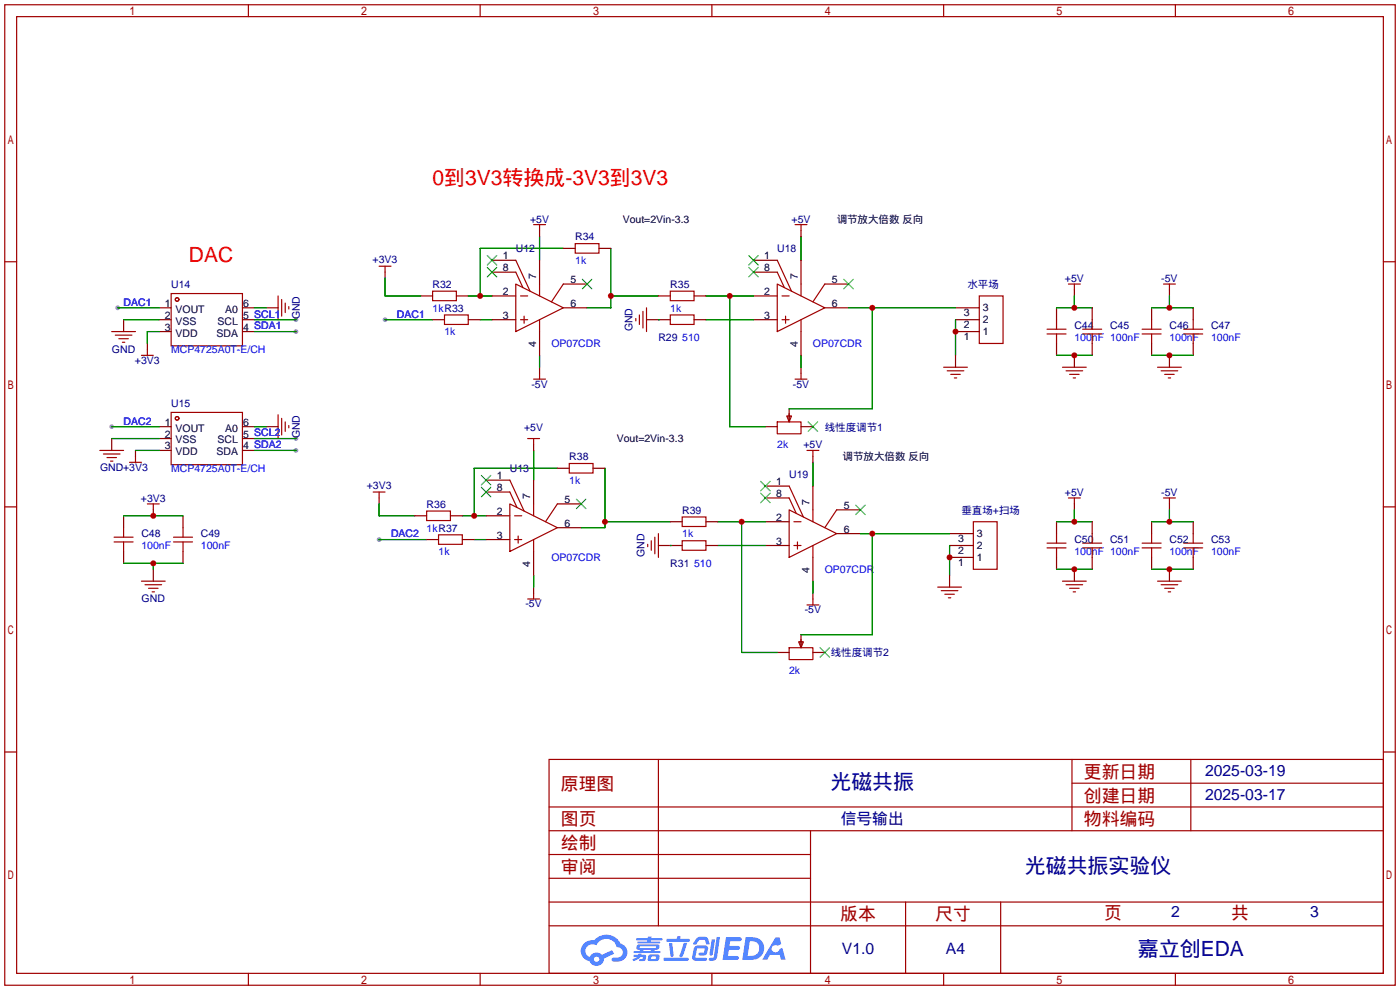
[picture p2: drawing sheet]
<svg xmlns="http://www.w3.org/2000/svg" width="299mm" height="212mm" viewBox="0 0 299 212" stroke-linecap="round" stroke-linejoin="round" font-family="sans-serif">
<g fill="#999">
<circle cx="82.3" cy="68.3" r=".51"/>
<circle cx="81" cy="115.3" r=".51"/>
<circle cx="25.1" cy="65.8" r=".51"/>
<circle cx="23.9" cy="91.2" r=".51"/>
<circle cx="63.2" cy="68.3" r=".51"/>
<circle cx="63.2" cy="70.9" r=".51"/>
<circle cx="63.2" cy="93.7" r=".51"/>
<circle cx="63.2" cy="96.3" r=".51"/>
</g>
<g fill="none" stroke="#a10000" stroke-width=".25">
<path d="M1 1h297.2v209.6h-297.2zM3.6 3.6h292.1v204.4h-292.1zM53.1 1v2.6M102.6 1v2.6M152.1 1v2.6M201.7 1v2.6M251.2 1v2.6M1 55.9h2.6M295.7 55.9h2.5M1 108.3h2.6M295.7 108.3h2.5M1 160.7h2.6"/>
<path d="M117.3 162.3h178.4v45.7h-178.4zM117.3 177.5h178.4M117.3 172.5h178.4M140.7 162.3v35.6M173.2 177.5v30.5M229.1 162.3v15.2M229.1 167.4h66.6M254.5 162.3v15.2M295.7 160.7h2.5M117.3 182.6h55.9M117.3 197.9h178.4M117.3 192.8h178.4"/>
<path d="M117.3 187.7h55.9M193.5 192.8v15.2M213.9 192.8v15.2M53.1 208v2.6M102.6 208v2.6M152.1 208v2.6M201.7 208v2.6M251.2 208v2.6"/>
</g>
<g fill="#5487ff">
<path d="M155.2 200.3h2.6a.48 .48 0 0 1 .7 .4 .48 .48 0 0 1-.6 .4h-1.8l-.2 1.1h1.9a.43 .43 0 0 1 .4 .4 .43 .43 0 0 1-.5 .4h-1.9l-.2 1.3h1.7a.45 .45 0 0 1 .5 .2 .45 .45 0 0 1-.1 .6h-3.3z"/>
<path d="M165.7 200.3h.9l.4 1.5-.8 .3a.84 .84 0 0 0-1.2 .3 .84 .84 0 0 0 .4 1.1 .84 .84 0 0 0 1.1-.4l.1-.2 .6-.3 .7 2.5h-1l-.2-1h-2.1l-.6 1h-1.1z"/>
<path d="M152.1 200.8h.7l-.5 3.1a.36 .36 0 0 1-.3 .3 .36 .36 0 0 1-.4-.3z"/>
<path d="M153.2 200.2h.7l-.6 4.3a1.13 1.13 0 0 1-1.8 .6l.2-.4h.7l.2-.2z"/>
<path d="M148.9 200.6l.6-.4h1a.77 .77 0 0 1 .9 .5l.3 1-.2 .2h-.5l-.3-.9-.2-.2-1 .1-.7 1-.6-.1-.1-.2z"/>
<path d="M148.4 202.4l.6-.3h1.7a.81 .81 0 0 1 .7 .5 .81 .81 0 0 1-.2 .8 .81 .81 0 0 1-.9 .8h-.7a.32 .32 0 0 1-.3-.3 .32 .32 0 0 1 .4-.3h.7l.2-.9-1.6 .1-.4 1.8 2.2 .1a.32 .32 0 0 1 .3 .4 .32 .32 0 0 1-.4 .2h-2.2l-.5-.3-.1-.5z"/>
<path d="M141.9 204.7h5a.33 .33 0 0 1 .3 .3 .33 .33 0 0 1-.3 .3h-4.9l-.2-.1z"/>
<path d="M146.1 201.5h.8l-.7 2a.98 .98 0 0 1-.7 1.1l-.3-.3z"/>
<path d="M143 201.6h.7l.3 2.5a.34 .34 0 0 1-.3 .4 .34 .34 0 0 1-.4-.3z"/>
<path d="M142.5 200.7h2.1l.3-.6h.6l-.1 .6h1.7a.32 .32 0 0 1 .4 .3 .32 .32 0 0 1-.4 .3h-4.5l-.2-.2z"/>
<path d="M135.5 204.1h.9l.1-.3h.6v.3h.8a.82 .82 0 0 1-.5 1.3h-.8v-.4l.7-.1 .1-.3a.68 .68 0 0 0-1 .4l-1.1 .4-.1-.4 .9-.5h-.7z"/>
<path d="M136 200.5h2.4l.1-.3h.7v.3h2.2l.2 .3-.2 .2h-2.3v.2h1.8l.2 .3-.2 .1h-4.5l-.1-.4h2l.1-.2h-2.3l-.1-.2z"/>
<path d="M159.4 200.3l-.8 4.9h1.7a2.5 2.5 0 0 0 3-2.5 2.5 2.5 0 0 0-3.1-2.4zM160.3 201.1a1.61 1.61 0 0 1 2 1.5 1.61 1.61 0 0 1-1.8 1.7h-.7z"/>
<path d="M136.2 202a.55 .55 0 0 0-.2 .8 .55 .55 0 0 0 .7 .2l.1 .3h-1.3v.3l5.4 .1 .3-.2-.2-.2h-1.2l.2-.3a.7 .7 0 0 0 .8-.3 .7 .7 0 0 0 0-.8l-4.2-.1zM136.8 202.3l3.3-.1 .1 .1-.2 .3h-3.2zM137.5 203h1.7l-.2 .3h-1.4z"/>
<path d="M138.6 204.2a1.05 1.05 0 0 0 0 1.2 2.91 2.91 0 0 0 2.2-.2 .98 .98 0 0 0 0-1.2h-1.6zM139.2 204.5l.9-.1 .1 .4-.2 .2-.8-.1z"/>
<path d="M124.9 201.6a2.23 2.23 0 0 0-.7 2.3 2.23 2.23 0 0 0 1.8 1.6 1.58 1.58 0 0 0 1.8 .9 1.58 1.58 0 0 0 1.3-1.5l2.2-1.1-.5-.7-2.1 1a1.65 1.65 0 0 0-2.7 .4 1.45 1.45 0 0 1-.8-1.9 1.45 1.45 0 0 1 2-.7l.3 .1a2.3 2.3 0 0 1 2.3-1.3 2.3 2.3 0 0 1 2 1.7 1.12 1.12 0 0 1 1.3 1 1.12 1.12 0 0 1-1.1 1.2h-.7a.45 .45 0 0 0-.6 .4 .45 .45 0 0 0 .5 .5 2.21 2.21 0 0 0 2.2-.5 2.21 2.21 0 0 0 .5-2.3 2.13 2.13 0 0 0-1.3-1.1 3.3 3.3 0 0 0-5.6-.7l-1.1 .1zM127 205a.57 .57 0 0 1 1.1 0 .57 .57 0 0 1-1.1 0z"/>
</g>
<g fill="none" stroke="#a10000" stroke-width=".25">
<path d="M81 56.9h2.6M82.3 56.9v1.3M110.2 58.2l1.6 3.3M110.2 55.6l3.1 6.6M114 48h2.6M115.3 48v1.3M122.9 52.1h5.1v2h-5.1zM166.1 58.2l1.5 3.3M166.1 55.6l3.1 6.6M169.9 48h2.6M171.2 48v1.3M23.9 70.9h5.1"/>
<path d="M24.6 71.6h3.6M25.4 72.4h2M26.2 73.2h.5M30.2 75.9h2.6M31.5 74.7v1.2M36.6 62.7h15.2v11.2h-15.2zM59.4 63.2v5.1M60.2 64v3.6M61 64.8v2M61.7 65.5v.5M92.5 62.2h5v2.1h-5zM95 67.3h5.1v2h-5.1z"/>
<path d="M110.2 60.7l10.2 5.1-10.2 5.1zM111.3 63.2h1.5M111.3 68.3h1.5M112 67.6v1.5M115.3 60.7v2.5M115.3 68.3v2.6M115.3 79.8v1.2M120.4 60.7l-2.5 3.8M135.9 68.1v.5M136.7 67.3v2M137.4 66.5v3.6M138.2 65.8v5.1"/>
<path d="M143.3 67.3h5v2h-5zM143.3 62.2h5v2.1h-5zM166.1 60.7l10.2 5.1-10.2 5.1zM167.1 63.2h1.6M167.1 68.3h1.6M167.9 67.6v1.5M171.2 60.7v2.5M171.2 68.3v2.6M171.2 79.8v1.2M176.3 60.7l-2.6 3.8M201.7 78.5h5.1M202.4 79.2h3.6"/>
<path d="M209.3 63.2h5.1v10.2h-5.1zM223.8 71.4h4M223.8 70.4h4M225.8 68.3v2.1M225.8 71.4v2M227.1 78.5h5.1M227.8 79.2h3.6M228.3 60.7h2.6M229.6 60.7v1.3M231.4 71.4h4.1M231.4 70.4h4.1M233.4 68.3v2.1"/>
<path d="M233.4 71.4v2M244.1 71.4h4.1M244.1 70.4h4.1M246.1 68.3v2.1M246.1 71.4v2M247.4 78.5h5.1M248.2 79.2h3.5M248.7 60.7h2.5M249.9 60.7v1.3M253 71.4h4M253 70.4h4M255 68.3v2.1"/>
<path d="M255 71.4v2M21.3 96.3h5.1M22.1 97h3.6M22.9 97.8h2M23.6 98.6h.5M27.7 98.8h2.5M29 97.5v1.3M36.6 88.1h15.2v11.2h-15.2zM59.4 88.6v5.1M60.2 89.4v3.6M61 90.2v2M61.7 90.9v.5"/>
<path d="M112.8 93.7h2.5M114 81h2.6M114 93.7v1.3M121.7 99.1h5v2h-5zM166.1 90.2h5.1v2.5h-5.1zM168.1 88.9h1.1l-.5 1.3zM168.7 88.4v1.3M169.9 81h2.6M172.5 96.3h2.5M173.7 96.3v1.2M203.2 80h2M204 80.8h.5"/>
<path d="M228.6 80h2M229.4 80.8h.5M248.9 80h2.1M249.7 80.8h.5M24.4 115.8h4M24.4 114.8h4M26.4 112.8v2M26.4 115.8v2.1M31.5 107.7h2.5M32.8 107.7v1.3M37.1 115.8h4M37.1 114.8h4"/>
<path d="M39.1 112.8v2M39.1 115.8v2.1M79.8 105.2h2.5M81 105.2v1.2M91.2 109.2h5.1v2.1h-5.1zM93.7 114.3h5.1v2h-5.1zM109 107.7l10.1 5.1-10.1 5.1zM109 105.2l1.5 3.3M109 102.6l3 6.6M110 110.2h1.5M110 115.3h1.5M110.7 114.6v1.5"/>
<path d="M114 107.7v2.5M114 115.3v2.6M119.1 107.7l-2.5 3.8M138.4 116.3v.5M139.2 115.6v2M140 114.8v3.6M140.7 114v5.1M145.8 115.6h5.1v2h-5.1zM145.8 110.5h5.1v2h-5.1zM168.7 109l10.1 5-10.1 5.1zM168.7 106.4l1.5 3.3M168.7 103.9l3 6.6"/>
<path d="M169.7 111.5h1.5M169.7 116.6h1.5M170.4 115.8v1.5M173.7 109v2.5M173.7 116.6v2.5M178.8 109l-2.5 3.8M208 111.5h5.1v10.2h-5.1zM223.8 117.1h4M223.8 116.1h4M225.8 114v2.1M225.8 117.1v2M228.3 106.4h2.6"/>
<path d="M229.6 106.4v1.3M231.4 117.1h4.1M231.4 116.1h4.1M233.4 114v2.1M233.4 117.1v2M244.1 117.1h4.1M244.1 116.1h4.1M246.1 114v2.1M246.1 117.1v2M248.7 106.4h2.5M249.9 106.4v1.3M253 117.1h4"/>
<path d="M253 116.1h4M255 114v2.1M255 117.1v2M30.2 124.2h5.1M31 125h3.5M31.7 125.7h2.1M32.5 126.5h.5M112.8 128h2.5M114 126.7v1.3M168.7 138.4h5v2.6h-5zM170.7 137.2h1l-.5 1.2zM171.2 136.7v1.2"/>
<path d="M172.5 129.3h2.5M173.7 128v1.3M200.4 125.5h5.1M201.2 126.2h3.5M201.9 127h2.1M202.7 127.8h.5M227.1 124.2h5.1M227.8 125h3.6M228.6 125.7h2M229.4 126.5h.5M247.4 124.2h5.1M248.2 125h3.5"/>
<path d="M248.9 125.7h2.1M249.7 126.5h.5"/>
<circle cx="37.8" cy="64" r=".38"/>
<circle cx="37.8" cy="89.4" r=".38"/>
</g>
<g fill="none" stroke="#870000" stroke-width=".25">
<path d="M82.3 58.2v1.2M105.2 55.6h5M105.2 58.2h5M115.3 49.3v1.2M115.3 55.6v5.1M120.4 53.1h2.5M128 53.1h2.6M161 55.6h5.1M161 58.2h5.1M171.2 49.3v1.2M171.2 55.6v5.1M26.4 68.3v2.6"/>
<path d="M31.5 73.4v1.3M34 68.3h2.6M34 65.8h2.6M34 70.9h2.6M51.8 68.3h2.6M51.8 65.8h2.6M51.8 70.9h2.6M56.9 65.8h2.5M89.9 63.2h2.6M92.5 68.3h2.5M97.5 63.2h2.6M100.1 68.3h2.5"/>
<path d="M105.2 63.2h5M105.2 68.3h5M115.3 70.9v5M115.3 78.5v1.3M120.4 60.7h5.1M120.4 65.8h5.1M138.2 68.3h5.1M140.7 63.2h2.6M148.3 63.2h2.6M148.3 68.3h2.6M161 63.2h5.1M161 68.3h5.1"/>
<path d="M171.2 70.9v5M171.2 78.5v1.3M176.3 60.7h5.1M176.3 65.8h5.1M204.2 68.3h5.1M204.2 65.8h5.1M204.2 70.9h5.1M204.2 75.9v2.6M225.8 65.8v2.5M225.8 73.4v2.5M229.6 62v1.2M229.6 75.9v2.6"/>
<path d="M233.4 65.8v2.5M233.4 73.4v2.5M246.1 65.8v2.5M246.1 73.4v2.5M249.9 62v1.2M249.9 75.9v2.6M255 65.8v2.5M255 73.4v2.5M23.9 93.7v2.6M29 96.3v1.2M34 91.2h2.6M34 93.7h2.6"/>
<path d="M34 96.3h2.6M51.8 91.2h2.6M51.8 93.7h2.6M51.8 96.3h2.6M56.9 91.2h2.5M114 95v1.3M163.6 91.2h2.5M168.7 87.4v2.5M171.2 91.2h2.5M173.7 97.5v1.3M26.4 110.2v2.6M26.4 117.9v2.5"/>
<path d="M32.8 109v1.2M39.1 110.2v2.6M39.1 117.9v2.5M81 106.4v1.3M88.6 110.2h2.6M91.2 115.3h2.5M96.3 110.2h2.5M98.8 115.3h2.5M103.9 102.6h5.1M103.9 110.2h5.1M103.9 115.3h5.1M103.9 105.2h5.1"/>
<path d="M114 102.6v5.1M114 117.9v5M119.1 107.7h5.1M119.1 112.8h5.1M119.1 100.1h2.6M126.7 100.1h2.6M140.7 116.6h5.1M143.3 111.5h2.5M150.9 116.6h2.5M150.9 111.5h2.5M163.6 116.6h5.1M163.6 103.9h5.1"/>
<path d="M163.6 111.5h5.1M163.6 106.4h5.1M173.7 103.9v5.1M173.7 119.1v5.1M178.8 114h5.1M178.8 109h5.1M202.9 119.1h5.1M202.9 116.6h5.1M202.9 114h5.1M225.8 111.5v2.5M225.8 119.1v2.6M229.6 107.7v1.3"/>
<path d="M233.4 111.5v2.5M233.4 119.1v2.6M246.1 111.5v2.5M246.1 119.1v2.6M249.9 107.7v1.3M255 111.5v2.5M255 119.1v2.6M32.8 121.7v2.5M114 125.5v1.2M166.1 139.4h2.6M171.2 135.6v2.6M173.7 126.7v1.3"/>
<path d="M173.7 139.4h2.6M202.9 122.9v2.6M229.6 121.7v2.5M249.9 121.7v2.5"/>
</g>
<g fill="none" stroke="#008700" stroke-width=".25">
<path d="M82.3 59.4v3.8h7.6M115.3 50.5v5.1M120.4 53.1h-17.8v10.1M130.6 53.1v12.7h-5.1M171.2 50.5v5.1M25.1 65.8h8.9M26.4 68.3h7.6M34 70.9h-2.5v2.5M54.4 68.3h8.8M54.4 65.8h2.5M54.4 70.9h8.8M82.3 68.3h10.2"/>
<path d="M100.1 63.2h5.1M102.6 68.3h2.6M115.3 75.9v2.6M130.6 63.2h10.1M140.7 68.3h.1M150.9 68.3h10.1M150.9 63.2h10.1M156 63.2v28h7.6M171.2 75.9v2.6M181.4 65.8h22.8M186.4 65.8v21.6h-17.7M204.2 68.3v7.6"/>
<path d="M225.8 65.8h7.6M225.8 75.9h7.6M229.6 63.2v2.6M246.1 65.8h8.9M246.1 75.9h8.9M249.9 63.2v2.6M23.9 91.2h10.1M23.9 93.7h10.1M29 96.3h5M54.4 91.2h2.5M54.4 93.7h8.8M54.4 96.3h8.8"/>
<path d="M114 96.3v6.3M173.7 98.8v5.1M26.4 110.2h12.7M81 115.3h10.2M81 107.7v2.5h7.6M98.8 110.2h5.1M101.3 115.3h2.6M119.1 100.1h-17.8v10.1M129.3 111.5h14M129.3 100.1v12.7h-5.1M143.3 116.6h.1M153.4 111.5h10.2"/>
<path d="M153.4 116.6h10.2M158.5 111.5v27.9h7.6M183.9 114h19M186.4 114v21.6h-15.2M202.9 116.6v6.3M225.8 111.5h7.6M229.6 109v2.5M246.1 111.5h8.9M249.9 109v2.5M26.4 120.4h12.7M32.8 120.4v1.3M114 122.9v2.6"/>
<path d="M173.7 124.2v2.5M225.8 121.7h7.6M246.1 121.7h8.9"/>
</g>
<g fill="none" stroke="#3c3" stroke-width=".25">
<path d="M104.1 54.6l2.1 2M104.1 57.2l2.1 2M106.2 54.6l-2.1 2M106.2 57.2l-2.1 2M124.5 59.7l2 2M126.5 59.7l-2 2M160 54.6l2.1 2M160 57.2l2.1 2M162.1 54.6l-2.1 2M162.1 57.2l-2.1 2M180.3 59.7l2.1 2M182.4 59.7l-2.1 2"/>
<path d="M172.7 90.2l2.1 2M174.8 90.2l-2.1 2M102.9 101.6l2 2M102.9 104.1l2 2.1M104.9 101.6l-2 2M104.9 104.1l-2 2.1M123.2 106.7l2 2M125.2 106.7l-2 2M162.6 102.9l2 2M162.6 105.4l2 2M164.6 102.9l-2 2M164.6 105.4l-2 2"/>
<path d="M182.9 107.9l2 2.1M184.9 107.9l-2 2.1M175.3 138.4l2 2.1M177.3 138.4l-2 2.1"/>
</g>
<g fill="#c00">
<circle cx="102.6" cy="63.2" r=".63"/>
<circle cx="101.3" cy="110.2" r=".63"/>
<circle cx="204.2" cy="70.9" r=".63"/>
<circle cx="202.9" cy="119.1" r=".63"/>
<circle cx="229.6" cy="65.8" r=".63"/>
<circle cx="229.6" cy="75.9" r=".63"/>
<circle cx="249.9" cy="65.8" r=".63"/>
<circle cx="249.9" cy="75.9" r=".63"/>
<circle cx="32.8" cy="110.2" r=".63"/>
<circle cx="32.8" cy="120.4" r=".63"/>
<circle cx="156" cy="63.2" r=".63"/>
<circle cx="130.6" cy="63.2" r=".63"/>
<circle cx="158.5" cy="111.5" r=".63"/>
<circle cx="186.4" cy="114" r=".63"/>
<circle cx="129.3" cy="111.5" r=".63"/>
<circle cx="186.4" cy="65.8" r=".63"/>
<circle cx="229.6" cy="111.5" r=".63"/>
<circle cx="229.6" cy="121.7" r=".63"/>
<circle cx="249.9" cy="111.5" r=".63"/>
<circle cx="249.9" cy="121.7" r=".63"/>
</g>
<g font-size="4.5" fill="#f00">
<text x="92.5" y="39.5">0到3V3转换成-3V3到3V3</text>
<text x="40.4" y="56">DAC</text>
</g>
<g font-size="4.5" fill="#000080">
<text x="177.5" y="168.7">光磁共振</text>
<text x="219" y="186.5">光磁共振实验仪</text>
<text x="243.2" y="204.3">嘉立创EDA</text>
</g>
<g font-size="3.8" fill="#a00000">
<text x="231.6" y="166.2">更新日期</text>
<text x="119.9" y="168.8">原理图</text>
<text x="231.6" y="171.3">创建日期</text>
<text x="119.9" y="176.4">图页</text>
<text x="231.6" y="176.4">物料编码</text>
<text x="119.9" y="181.5">绘制</text>
<text x="119.9" y="186.6">审阅</text>
<text x="179.6" y="196.7">版本</text>
<text x="199.9" y="196.7">尺寸</text>
<text x="236" y="196.5">页</text>
<text x="263.1" y="196.5">共</text>
</g>
<g font-size="3.4" fill="#000080">
<text x="257.6" y="165.9">2025-03-19</text>
<text x="257.6" y="170.9">2025-03-17</text>
<text x="179.7" y="176">信号输出</text>
<text x="250.3" y="196.1">2</text>
<text x="280" y="196.1">3</text>
<text x="179.9" y="204">V1.0</text>
<text x="202.2" y="204">A4</text>
</g>
<g font-size="2.2" fill="#000080">
<text x="113.3" y="47.6">+5V</text>
<text x="169.2" y="47.6">+5V</text>
<text x="110.2" y="53.9">U12</text>
<text x="122.9" y="51.4">R34</text>
<text x="166.1" y="53.9">U18</text>
<text x="79.6" y="56.3">+3V3</text>
<text x="36.6" y="61.5">U14</text>
<text x="92.5" y="61.5">R32</text>
<text x="143.3" y="61.5">R35</text>
<text x="206.8" y="61.5">水平场</text>
<text x="227.6" y="60.3">+5V</text>
<text x="248.2" y="60.3">-5V</text>
<text x="64.1" y="68.3" transform="rotate(-90 64.1 68.3)">GND</text>
<text x="135.2" y="70.8" transform="rotate(-90 135.2 70.8)">GND</text>
<text x="229.6" y="70.4">C44</text>
<text x="237.2" y="70.4">C45</text>
<text x="249.9" y="70.4">C46</text>
<text x="258.8" y="70.4">C47</text>
<text x="23.9" y="75.3">GND</text>
<text x="28.8" y="77.7">+3V3</text>
<text x="140.7" y="73">R29</text>
<text x="113.6" y="82.8">-5V</text>
<text x="169.5" y="82.8">-5V</text>
<text x="36.6" y="86.9">U15</text>
<text x="64.1" y="93.7" transform="rotate(-90 64.1 93.7)">GND</text>
<text x="112" y="92">+5V</text>
<text x="171.7" y="95.8">+5V</text>
<text x="176.3" y="92">线性度调节1</text>
<text x="21.4" y="100.7">GND+3V3</text>
<text x="109" y="100.9">U13</text>
<text x="121.7" y="98.4">R38</text>
<text x="30.1" y="107.2">+3V3</text>
<text x="78.4" y="104.6">+3V3</text>
<text x="168.7" y="102.2">U19</text>
<text x="227.6" y="106">+5V</text>
<text x="248.2" y="106">-5V</text>
<text x="91.2" y="108.5">R36</text>
<text x="145.8" y="109.8">R39</text>
<text x="205.5" y="109.8">垂直场+扫场</text>
<text x="30.2" y="114.9">C48</text>
<text x="42.9" y="114.9">C49</text>
<text x="137.7" y="119.1" transform="rotate(-90 137.7 119.1)">GND</text>
<text x="229.6" y="116.1">C50</text>
<text x="237.2" y="116.1">C51</text>
<text x="249.9" y="116.1">C52</text>
<text x="258.8" y="116.1">C53</text>
<text x="143.3" y="121.2">R31</text>
<text x="30.3" y="128.7">GND</text>
<text x="112.3" y="129.8">-5V</text>
<text x="172" y="131.1">-5V</text>
<text x="177.5" y="140.3">线性度调节2</text>
</g>
<g font-size="2.2">
<text x="133.1" y="47.6">Vout=2Vin-3.3</text>
<text x="178.8" y="47.6">调节放大倍数 反向</text>
<text x="107.5" y="55.4">1</text>
<text x="107.5" y="58">8</text>
<text x="114.6" y="59.7" transform="rotate(-90 114.6 59.7)">7</text>
<text x="163.3" y="55.4">1</text>
<text x="163.3" y="58">8</text>
<text x="170.5" y="59.7" transform="rotate(-90 170.5 59.7)">7</text>
<text x="35.2" y="65.6">1</text>
<text x="51.9" y="65.6">6</text>
<text x="107.5" y="63">2</text>
<text x="121.9" y="60.5">5</text>
<text x="121.9" y="65.6">6</text>
<text x="163.3" y="63">2</text>
<text x="177.8" y="60.5">5</text>
<text x="177.8" y="65.6">6</text>
<text x="35.2" y="68.1">2</text>
<text x="35.2" y="70.7">3</text>
<text x="37.5" y="66.8">VOUT</text>
<text x="37.5" y="69.4">VSS</text>
<text x="37.5" y="71.9">VDD</text>
<text x="46.3" y="71.9">SDA</text>
<text x="46.5" y="69.4">SCL</text>
<text x="48.1" y="66.8">A0</text>
<text x="51.9" y="70.7">4 SDA1</text>
<text x="51.9" y="68.1">5 SCL1</text>
<text x="107.5" y="68.1">3</text>
<text x="163.3" y="68.1">3</text>
<text x="206" y="70.1">2</text>
<text x="206" y="67.6">3</text>
<text x="210.1" y="71.5">1</text>
<text x="210.1" y="69">2</text>
<text x="210.1" y="66.5">3</text>
<text x="114.6" y="74.1" transform="rotate(-90 114.6 74.1)">4</text>
<text x="170.5" y="74.1" transform="rotate(-90 170.5 74.1)">4</text>
<text x="206" y="72.7">1</text>
<text x="35.2" y="91">1</text>
<text x="35.2" y="93.5">2</text>
<text x="37.5" y="92.2">VOUT</text>
<text x="37.5" y="94.8">VSS</text>
<text x="46.5" y="94.8">SCL</text>
<text x="48.1" y="92.2">A0</text>
<text x="51.9" y="93.5">5 SCL2</text>
<text x="51.9" y="91">6</text>
<text x="131.8" y="94.5">Vout=2Vin-3.3</text>
<text x="35.2" y="96.1">3</text>
<text x="37.5" y="97.3">VDD</text>
<text x="46.3" y="97.3">SDA</text>
<text x="51.9" y="96.1">4 SDA2</text>
<text x="180.1" y="98.4">调节放大倍数 反向</text>
<text x="106.2" y="102.4">1</text>
<text x="106.2" y="104.9">8</text>
<text x="113.3" y="106.7" transform="rotate(-90 113.3 106.7)">7</text>
<text x="120.6" y="107.5">5</text>
<text x="165.9" y="103.7">1</text>
<text x="165.9" y="106.2">8</text>
<text x="173" y="107.9" transform="rotate(-90 173 107.9)">7</text>
<text x="106.2" y="110">2</text>
<text x="120.6" y="112.6">6</text>
<text x="165.9" y="111.3">2</text>
<text x="180.3" y="108.8">5</text>
<text x="180.3" y="113.8">6</text>
<text x="106.2" y="115.1">3</text>
<text x="165.9" y="116.4">3</text>
<text x="204.7" y="118.4">2</text>
<text x="204.7" y="115.8">3</text>
<text x="208.8" y="119.8">1</text>
<text x="208.8" y="117.3">2</text>
<text x="208.8" y="114.7">3</text>
<text x="113.3" y="121.1" transform="rotate(-90 113.3 121.1)">4</text>
<text x="173" y="122.4" transform="rotate(-90 173 122.4)">4</text>
<text x="204.7" y="120.9">1</text>
</g>
<g font-size="2.2" fill="#00f">
<text x="122.9" y="56.4">1k</text>
<text x="26.4" y="65.3">DAC1</text>
<text x="84.8" y="67.9">DAC1</text>
<text x="92.5" y="66.6">1kR33</text>
<text x="95" y="71.7">1k</text>
<text x="143.3" y="66.6">1k</text>
<text x="36.6" y="75.5">MCP4725A0T-E/CH</text>
<text x="117.9" y="74.2">OP07CDR</text>
<text x="145.8" y="73">510</text>
<text x="173.7" y="74.2">OP07CDR</text>
<text x="229.6" y="73">100nF 100nF</text>
<text x="249.9" y="73">100nF</text>
<text x="258.8" y="73">100nF</text>
<text x="26.4" y="90.7">DAC2</text>
<text x="166.1" y="95.8">2k</text>
<text x="36.6" y="100.9">MCP4725A0T-E/CH</text>
<text x="121.7" y="103.4">1k</text>
<text x="91.2" y="113.6">1kR37</text>
<text x="30.2" y="117.4">100nF</text>
<text x="42.9" y="117.4">100nF</text>
<text x="83.6" y="114.9">DAC2</text>
<text x="93.7" y="118.7">1k</text>
<text x="117.9" y="119.9">OP07CDR</text>
<text x="145.8" y="114.9">1k</text>
<text x="229.6" y="118.7">100nF 100nF</text>
<text x="249.9" y="118.7">100nF</text>
<text x="258.8" y="118.7">100nF</text>
<text x="148.3" y="121.2">510</text>
<text x="176.3" y="122.5">OP07CDR</text>
<text x="168.7" y="144.1">2k</text>
</g>
</svg>
